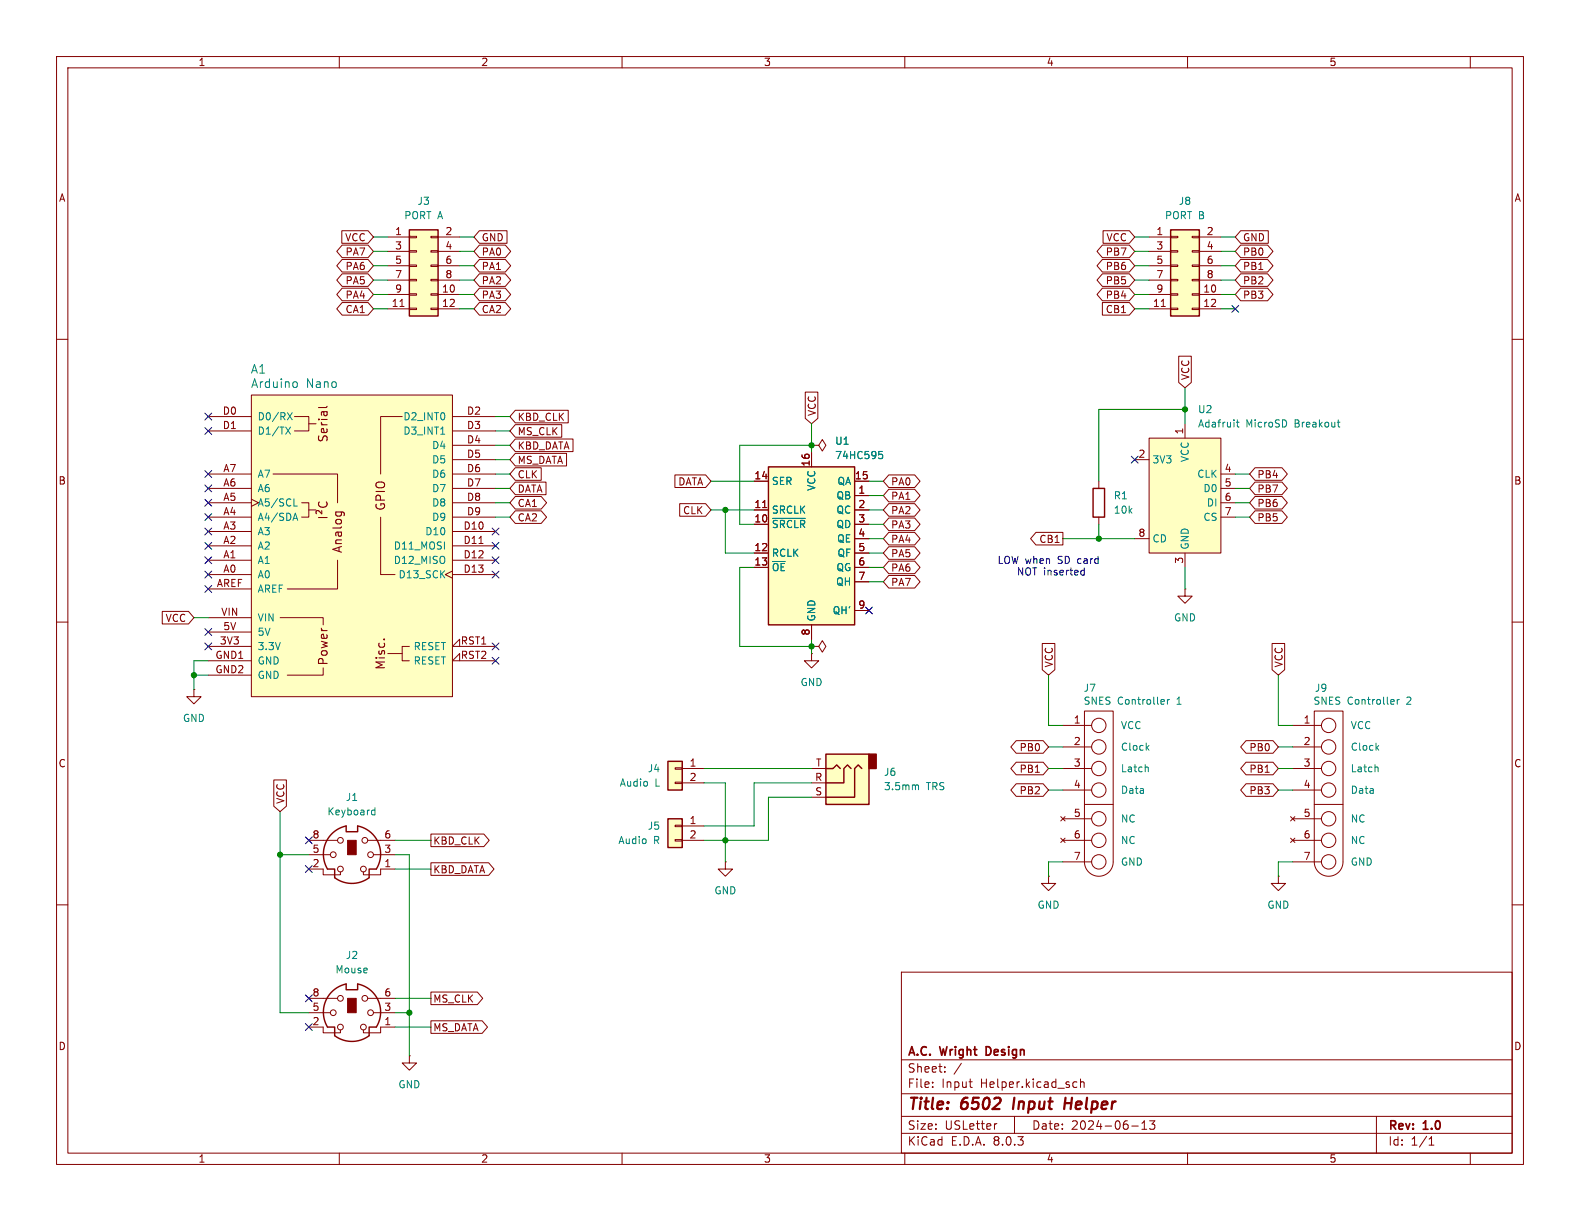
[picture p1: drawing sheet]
<svg xmlns="http://www.w3.org/2000/svg" width="279mm" height="216mm" viewBox="0 0 279 216" stroke-linecap="round" stroke-linejoin="round" font-family="sans-serif">
<g fill="none" stroke="#840000" stroke-width=".18">
<path d="M10 10h259.4v195.9h-259.4zM12 12h255.4v191.9h-255.4zM60 10v2M110 10v2M160 10v2M210 10v2M260 10v2M10 60h2M267.4 60h2M10 110h2M267.4 110h2M10 160h2"/>
<path d="M267.4 160h2M159.4 171.9h108v32h-108zM159.4 197.4h108M159.4 193.4h108M159.4 187.4h108M164.9 192.1v.2M164.9 191.4v.1M167.1 189.4v.2M167.1 188.7v.1M170 188l-1.3 1.9M171.4 191.3h.5M171.8 192.3h.1"/>
<path d="M176.3 198.7l-.3 .1M179.4 197.4v3M190 191.3l.4 .1M190.4 192.2l-.4 .1M191.1 191.4l.2-.1 .3 .1 .1 .9M191.1 190.8v1.5M200.1 199.1h1.2M201.9 199.7h.9M201.9 198.6l.5-.4v1.5M203.3 198.2h.9l-.5 .6 .4 .1v.6l-.2 .2h-.4l-.2-.2M243.4 197.4v6.5M60 203.9v2"/>
<path d="M110 203.9v2M159.4 200.4h108M160 203.9v2M210 203.9v2M252.7 202.5h.9M252.7 201.4l.4-.4v1.5M260 203.9v2"/>
</g>
<path d="M179.4 194.1l-.3 2M188.3 195.1h1.1M188.4 194.1l-.2 2" fill="none" stroke="#840000" stroke-width=".4"/>
<path d="M174.7 185.1h-.3v1.5h.3" fill="none" stroke="#840000" stroke-width=".3"/>
<path d="M146 133.4h7.7v8.8h-7.7z" fill="#ffffc2"/>
<path d="M153.7 133.4h1.2v2.5h-1.2z" fill="#840000" stroke="#840000" stroke-width=".25"/>
<path d="M146 133.4h7.7v8.8h-7.7zM146 135.9h1.3l.7-.6 .6 .6M150.5 135.9l-.6-.6-.7 .6v2.5h-3.2M152.4 135.9l-.6-.6-.7 .6v5.1h-5.1" fill="none" stroke="#840000" stroke-width=".25"/>
<path d="M143.5 138.4h2.5M143.5 135.9h2.5M128.3 152.4v1.3h1.2l-1.2 1.2-1.3-1.2h1.3M128.3 152.4h.1M143.5 141h2.5" fill="none" stroke="#840000" stroke-width=".18"/>
<path d="M162.1 138.8l.3 .2v.6" fill="none" stroke="#008484" stroke-width=".18"/>
<path d="M118.1 134.6h2.5v5.1h-2.5z" fill="#ffffc2"/>
<path d="M119.4 138.3h1.2v.3h-1.2zM119.4 135.8h1.2v.2h-1.2zM120.6 135.9h3.9M120.6 138.4h3.9" fill="none" stroke="#840000" stroke-width=".18"/>
<path d="M118.1 134.6h2.5v5.1h-2.5z" fill="none" stroke="#840000" stroke-width=".25"/>
<path d="M118.1 144.8h2.5v5.1h-2.5z" fill="#ffffc2"/>
<path d="M143.5 115.6v1.2h1.3l-1.3 1.3-1.3-1.3h1.3M143.5 115.6h.1M143.5 114.3h1.3l.6-1 .6 1-.6 1-.6-1M143.5 114.3h.1M119.4 148.5h1.2v.2h-1.2zM119.4 145.9h1.2v.3h-1.2zM120.6 146.1h3.9M120.6 148.6h3.9" fill="none" stroke="#840000" stroke-width=".18"/>
<path d="M118.1 144.8h2.5v5.1h-2.5z" fill="none" stroke="#840000" stroke-width=".25"/>
<path d="M72.4 40.6h5.1v15.3h-5.1z" fill="#ffffc2"/>
<g fill="none" stroke="#840000" stroke-width=".18">
<path d="M68.6 41.9h3.8M68.6 52.1h3.8M68.6 54.6h3.8M68.6 44.5h3.8M68.6 47h3.8M68.6 49.5h3.8M70.7 54.2h.8M72.4 54.5h1.3v.2h-1.3zM72.4 51.9h1.3v.3h-1.3zM72.4 49.4h1.3v.3h-1.3zM72.4 46.9h1.3v.2h-1.3zM72.4 44.3h1.3v.3h-1.3z"/>
<path d="M72.4 41.8h1.3v.2h-1.3zM76.2 54.5h1.3v.2h-1.3zM76.2 51.9h1.3v.3h-1.3zM76.2 49.4h1.3v.3h-1.3zM76.2 46.9h1.3v.2h-1.3zM76.2 44.3h1.3v.3h-1.3zM76.2 41.8h1.3v.2h-1.3zM77.5 41.9h3.8M77.5 52.1h3.8M77.5 54.6h3.8M77.5 44.5h3.8M77.5 47h3.8"/>
<path d="M77.5 49.5h3.8"/>
</g>
<path d="M72.4 40.6h5.1v15.3h-5.1z" fill="none" stroke="#840000" stroke-width=".25"/>
<path d="M44.4 69.9h35.6v53.3h-35.6z" fill="#ffffc2"/>
<g fill="none" stroke="#840000" stroke-width=".18">
<path d="M36.8 73.7h7.6M36.8 76.2h7.6M44.4 69.9h35.6v53.3h-35.6zM52.1 73.7h2.5v2.5h-2.5M54.6 74.9h1.3M71.1 73.7h-3.8v10.1M80 73.7h7.6M80 76.2h7.6M80 78.7h7.6M36.8 99.1h7.6M36.8 96.5h7.6M36.8 94h7.6"/>
<path d="M36.8 91.4h7.6M36.8 88.9h7.6M36.8 86.4h7.6M36.8 83.8h7.6M44.4 88.3l1.3 .6-1.3 .6M48.3 83.8h11.4v5.1M53.3 88.9h1.3v2.5h-1.3M54.6 90.2h1.3M59.7 99.1v5h-8.9M67.3 91.4v10.2h2.5M80 99.1h7.6M80 96.5h7.6"/>
<path d="M80 94h7.6M80 91.4h7.6M80 88.9h7.6M80 86.4h7.6M80 83.8h7.6M80 81.3h7.6M84.7 96.1h.7M36.8 114.3h7.6M36.8 111.8h7.6M36.8 101.6h7.6M36.8 104.1h7.6M36.8 116.8h7.6"/>
<path d="M36.8 119.4h7.6M36.8 109.2h7.6M49.5 109.2h7.6v1.3M57.1 118.1v1.3h-6.3M68.6 115.6h2.5M72.4 114.3h-1.3v2.5h1.3M80 101l-1.3 .6 1.3 .6M80 101.6h7.6M81.3 114.3v-1.3l-1.3 1.3h7.6M81.3 116.8v-1.2l-1.3 1.2h7.6"/>
</g>
<path d="M57.8 71.8l-.2 .3h-1.3M56.3 91.5h1.5M56.5 88.8a.61 .61 0 0 0 0 .7 .61 .61 0 0 0 .7 .2 .57 .57 0 0 0 .6-.3 .57 .57 0 0 0-.1-.6M56.9 90.3v.6l-.5-.5a.31 .31 0 0 0-.5 .1l.1 .4M59.4 90.5h1.2l.3 .3M59.4 90.5v.5M60.3 90.5l.1 .5M67.9 113.1h.1" fill="none" stroke="#840000" stroke-width=".19"/>
<path d="M50.5 75.5l.9 1.3M50.8 73l.9 1.2M51.4 75.5l-.9 1.3M51.7 73l-.9 1.2M52.1 67.5l.3 .1 .2 .2-.1 .6-.4 .1M77.9 76.8h.8M51.9 91.7h.6M52 89.5h.6M52.2 90.7l.4 1.3" fill="none" stroke="#008484" stroke-width=".18"/>
<path d="M135.9 82.6h15.2v27.9h-15.2z" fill="#ffffc2"/>
<path d="M135.9 82.6h15.2v27.9h-15.2zM193.3 86.4h2v5h-2z" fill="none" stroke="#840000" stroke-width=".25"/>
<g fill="none" stroke="#840000" stroke-width=".18">
<path d="M143.5 78.7h1.3l.6-1 .6 1-.6 1.1-.6-1.1M143.5 78.7h.1M133.3 92.7h2.6M133.3 90.2h2.6M133.3 97.8h2.6M133.3 85.1h2.6M134.9 89.8h.7M143.5 80v2.6M151.1 87.6h2.6M151.1 92.7h2.6M151.1 90.2h2.6M151.1 97.8h2.6"/>
<path d="M151.1 85.1h2.6M151.1 95.3h2.6M194.3 85.1v1.3M194.3 91.4v1.3M133.3 100.3h2.6M143.5 110.5v2.5M151.1 100.3h2.6M151.1 102.9h2.6M151.1 108h2.6M209.5 104.1v1.3h1.3l-1.3 1.3-1.2-1.3h1.2M209.5 104.1h.1"/>
</g>
<path d="M155.4 79.8h.6M136.6 91.7h5.8M155.5 80.3h.3l.3 .3-.1 .4-.5 .1" fill="none" stroke="#008484" stroke-width=".18"/>
<path d="M203.2 77.5h12.7v20.3h-12.7z" fill="#ffffc2"/>
<path d="M203.2 77.5h12.7v20.3h-12.7zM209.5 74.9v2.6M200.7 81.3h2.5M200.7 95.3h2.5M209.5 97.8v2.5M215.9 83.8h2.5M215.9 86.4h2.5M215.9 88.9h2.5M215.9 91.4h2.5" fill="none" stroke="#840000" stroke-width=".18"/>
<path d="M218.6 74.7h.5M218.8 74.2v1.1l.3 .2M236.5 74.7h.5M236.7 75.3l.3 .2" fill="none" stroke="#008484" stroke-width=".18"/>
<path d="M207 40.6h5.1v15.3h-5.1z" fill="#ffffc2"/>
<g fill="none" stroke="#840000" stroke-width=".18">
<path d="M60.4 40.8h4.7l.9 1.1-.9 1.1h-4.7zM60.5 48.4h4.6l.9 1.1-.9 1.1h-4.6l-.9-1.1zM60.5 45.9h4.6l.9 1.1-.9 1.1h-4.6l-.9-1.1zM60.5 43.3h4.6l.9 1.2-.9 1.1h-4.6l-.9-1.1zM60.5 51h4.6l.9 1.1-.9 1.1h-4.6l-.9-1.1zM60.5 53.5h4.6l.9 1.1-.9 1.1h-4.6l-.9-1.1zM84.8 40.8h4.9v2.2h-4.9l-1-1.1zM84.8 48.4h4.6l.9 1.1-.9 1.1h-4.6l-1-1.1zM84.8 51h4.6l.9 1.1-.9 1.1h-4.6l-1-1.1zM84.8 53.5h4.6l.9 1.1-.9 1.1h-4.6l-1-1.1zM84.8 43.3h4.6l.9 1.2-.9 1.1h-4.6l-1-1.1zM84.8 45.9h4.6l.9 1.1-.9 1.1h-4.6l-1-1.1z"/>
<path d="M194.9 51h4.8l1 1.1-1 1.1h-4.8l-.9-1.1zM194.9 53.5h4.8l1 1.1-1 1.1h-4.8zM194.9 48.4h4.8l1 1.1-1 1.1h-4.8l-.9-1.1zM194.9 45.9h4.8l1 1.1-1 1.1h-4.8l-.9-1.1zM194.9 43.3h4.8l1 1.2-1 1.1h-4.8l-.9-1.1zM195.1 40.8h4.6l1 1.1-1 1.1h-4.6zM203.2 41.9h3.8M203.2 52.1h3.8M203.2 54.6h3.8M203.2 44.5h3.8M203.2 47h3.8M203.2 49.5h3.8"/>
<path d="M205.3 54.2h.8M207 54.5h1.3v.2h-1.3zM207 51.9h1.3v.3h-1.3zM207 49.4h1.3v.3h-1.3zM207 46.9h1.3v.2h-1.3zM207 44.3h1.3v.3h-1.3zM207 41.8h1.3v.2h-1.3zM210.8 54.5h1.3v.2h-1.3zM210.8 51.9h1.3v.3h-1.3zM210.8 49.4h1.3v.3h-1.3zM210.8 46.9h1.3v.2h-1.3zM210.8 44.3h1.3v.3h-1.3z"/>
<path d="M210.8 41.8h1.3v.2h-1.3zM212.1 41.9h3.8M212.1 52.1h3.8M212.1 54.6h3.8M212.1 44.5h3.8M212.1 47h3.8M212.1 49.5h3.8M219.4 48.4h4.8l.9 1.1-.9 1.1h-4.8l-1-1.1zM219.4 51h4.8l.9 1.1-.9 1.1h-4.8l-1-1.1zM219.4 43.3h4.8l.9 1.2-.9 1.1h-4.8l-1-1.1zM219.4 40.8h4.9v2.2h-4.9l-1-1.1zM219.4 45.9h4.8l.9 1.1-.9 1.1h-4.8l-1-1.1z"/>
<path d="M91.1 77.6h10.2v2.3h-10.2l-.9-1.2zM91.1 72.5h9.4v2.3h-9.4l-.9-1.1zM91.1 75.1h8.2v2.2h-8.2l-.9-1.1zM142.4 69.3h2.2v4.7l-1.1 .9-1.1-.9zM143.5 78.7h.1M208.4 63h2.3v4.6l-1.2 1-1.1-1zM91.1 80.2h9.1v2.2h-9.1l-.9-1.1zM91.1 90.3h4.6l1 1.1-1 1.2h-4.6l-.9-1.2zM91.1 82.7h4.6v2.2h-4.6l-.9-1.1zM91.1 85.2h5.5v2.3h-5.5l-.9-1.1zM91.1 87.8h4.6l1 1.1-1 1.1h-4.6l-.9-1.1zM119.3 84h5.5l.9 1.1-.9 1.1h-5.5z"/>
<path d="M120.2 89.1h4.6l.9 1.1-.9 1.1h-4.6zM133.3 92.7h2.6M133.3 90.2h2.6M133.3 97.8h2.6M133.3 85.1h2.6M134.9 89.8h.7M143.5 80v2.6M151.1 87.6h2.6M151.1 92.7h2.6M151.1 90.2h2.6M151.1 97.8h2.6M151.1 85.1h2.6"/>
<path d="M151.1 95.3h2.6M157.2 94.1h4.5l1 1.2-1 1.1h-4.5l-1-1.1zM157.2 91.6h4.5l1 1.1-1 1.1h-4.5l-1-1.1zM157.2 89.1h4.5l1 1.1-1 1.1h-4.5l-1-1.1zM157.2 86.5h4.5l1 1.1-1 1.1h-4.5l-1-1.1zM157.2 84h4.5l1 1.1-1 1.1h-4.5l-1-1.1zM157.2 99.2h4.5l1 1.1-1 1.1h-4.5l-1-1.1zM157.2 96.7h4.5l1 1.1-1 1.1h-4.5l-1-1.1zM183.2 94.1h4.8v2.3h-4.8l-1-1.1zM221.9 90.3h4.8l1 1.1-1 1.2h-4.8l-.9-1.2zM221.9 82.7h4.8l1 1.1-1 1.1h-4.8l-.9-1.1zM221.9 85.2h4.8l1 1.2-1 1.1h-4.8l-.9-1.1z"/>
<path d="M221.9 87.8h4.8l1 1.1-1 1.1h-4.8l-.9-1.1zM28.7 108.1h4.6l1 1.1-1 1.1h-4.6zM133.3 100.3h2.6M143.5 110.5v2.5M151.1 100.3h2.6M151.1 102.9h2.6M151.1 108h2.6M157.2 101.8h4.5l1 1.1-1 1.1h-4.5l-1-1.1zM184.3 113.8h2.2v4.6l-1.1 1-1.1-1zM224.9 113.8h2.3v4.6l-1.1 1-1.2-1zM34.3 121.9v1.3h1.3l-1.3 1.3-1.3-1.3h1.3M34.3 121.9h.1"/>
<path d="M48.4 137.9h2.2v4.7l-1.1 .9-1.1-.9zM179.7 134.8h4.8l.9 1.1-.9 1.1h-4.8l-1-1.1zM179.7 131h4.8l.9 1.1-.9 1.1h-4.8l-1-1.1zM179.7 138.6h4.8l.9 1.1-.9 1.1h-4.8l-1-1.1zM188 128.3h5M188 132.1h5M188 135.9h5M188 139.7h5M220.3 134.8h4.8l1 1.1-1 1.1h-4.8l-.9-1.1zM220.3 131h4.8l1 1.1-1 1.1h-4.8l-.9-1.1zM220.3 138.6h4.8l1 1.1-1 1.1h-4.8l-.9-1.1zM228.6 128.3h5.1"/>
<path d="M228.6 132.1h5.1M228.6 135.9h5.1M228.6 139.7h5.1M54.6 153.7h2.5v1h3.1v-.5M54.6 151.1h3.8M54.6 148.6h5.1M65 148.6h4.8M66 151.1h3.8M69.8 153.7h-2.5v1h-3v-.5M76.2 152.6h10.2l1 1.1-1 1.1h-10.2zM76.2 147.5h9.4l.9 1.1-.9 1.1h-9.4zM185.4 154.9v1.3h1.3l-1.3 1.3-1.3-1.3h1.3"/>
<path d="M185.4 154.9h.1M187.6 144.4l.7 .8M187.6 148.2l.7 .8M188 148.6h5M188 144.8h5M188 152.4h5M188.3 144.4l-.7 .8M188.3 148.2l-.7 .8M191.8 152.4a2.54 2.54 0 0 0 2.5 2.5 2.54 2.54 0 0 0 2.5-2.5M191.8 152.4v-26.7h5v26.7M191.8 142.2h5M226.1 154.9v1.3h1.2l-1.2 1.3-1.3-1.3h1.3"/>
<path d="M226.1 154.9h.1M228.2 144.4l.8 .8M228.2 148.2l.8 .8M228.6 148.6h5.1M228.6 144.8h5.1M228.6 152.4h5.1M229 144.4l-.8 .8M229 148.2l-.8 .8M232.4 152.4a2.54 2.54 0 0 0 2.5 2.5 2.54 2.54 0 0 0 2.6-2.5M232.4 152.4v-26.7h5.1v26.7M232.4 142.2h5.1M54.6 179.1h3.8"/>
<path d="M54.6 176.5h5.1M65 176.5h4.8M66 179.1h3.8M76.2 175.4h8.2l1 1.1-1 1.1h-8.2zM54.6 181.6h2.5v1h3.1v-.5M69.8 181.6h-2.5v1h-3v-.5M72.4 186.7v1.3h1.3l-1.3 1.2-1.3-1.2h1.3M72.4 186.7h.1M76.2 180.5h9.1l.9 1.1-.9 1.1h-9.1z"/>
<circle cx="194.3" cy="128.3" r="1.27"/>
<circle cx="194.3" cy="132.1" r="1.27"/>
<circle cx="194.3" cy="139.7" r="1.27"/>
<circle cx="194.3" cy="135.9" r="1.27"/>
<circle cx="234.9" cy="128.3" r="1.27"/>
<circle cx="234.9" cy="132.1" r="1.27"/>
<circle cx="234.9" cy="135.9" r="1.27"/>
<circle cx="234.9" cy="139.7" r="1.27"/>
<circle cx="58.9" cy="151.1" r=".51"/>
<circle cx="60.2" cy="153.7" r=".51"/>
<circle cx="60.2" cy="148.6" r=".51"/>
<circle cx="64.3" cy="153.7" r=".51"/>
<circle cx="64.5" cy="148.6" r=".51"/>
<circle cx="65.5" cy="151.1" r=".51"/>
<circle cx="194.3" cy="152.4" r="1.27"/>
<circle cx="194.3" cy="144.8" r="1.27"/>
<circle cx="194.3" cy="148.6" r="1.27"/>
<circle cx="234.9" cy="152.4" r="1.27"/>
<circle cx="234.9" cy="148.6" r="1.27"/>
<circle cx="234.9" cy="144.8" r="1.27"/>
<circle cx="58.9" cy="179.1" r=".51"/>
<circle cx="60.2" cy="176.5" r=".51"/>
<circle cx="64.5" cy="176.5" r=".51"/>
<circle cx="65.5" cy="179.1" r=".51"/>
<circle cx="60.2" cy="181.6" r=".51"/>
<circle cx="64.3" cy="181.6" r=".51"/>
</g>
<path d="M207 40.6h5.1v15.3h-5.1zM58.5 147.6l1.1-.9 1.6-.6v1h2v-1a5 5 0 0 1 3.3 7.6h-1.2v1.5a5.1 5.1 0 0 1-6.1 0v-1.5h-1.3a5.1 5.1 0 0 1 .6-6.1zM58.5 175.5l1.1-.8 1.6-.7v1h2v-1a5 5 0 0 1 3.3 7.6h-1.2v1.5a5.1 5.1 0 0 1-6.1 0v-1.5h-1.3a5.1 5.1 0 0 1 .6-6.1z" fill="none" stroke="#840000" stroke-width=".25"/>
<g fill="#840000" stroke="#840000" stroke-width=".18">
<path d="M61.5 148.6h1.5v2.5h-1.5z"/>
<path d="M61.5 176.5h1.5v2.6h-1.5z"/>
</g>
<g fill="none" stroke="#008484" stroke-width=".18">
<path d="M155.4 79.8h.6M136.6 91.7h5.8M155.5 80.3h.3l.3 .3-.1 .4-.5 .1M202.8 132.2l.4 .5M202.9 135.6l.2 .2v.7M203.2 131.8l-.5 .5M205.8 123.7l.1 .3-.6 .1M206.4 123.7v.8M206.8 123.7l-.4 .2M243.5 132.2l.3 .5M243.5 135.6l.2 .2v.7M243.8 131.8l-.5 .5"/>
<path d="M246.5 123.7v.3l-.6 .1M247.1 123.7v.8M247.4 123.7l-.3 .2M65.8 144h.5M65.8 143.3h.5M66.3 142.8v1.3"/>
</g>
<path d="M191.2 101.6h.5M191.2 100.9h.5M191.7 100.4v1.3" fill="none" stroke="#0000c2" stroke-width=".18"/>
<g fill="none" stroke="#008400" stroke-width=".18">
<path d="M66 41.9h2.6M66 52.1h2.6M66 54.6h2.6M66 49.5h2.6M66 47h2.6M66 44.5h2.6M81.3 41.9h2.5M81.3 52.1h2.5M81.3 54.6h2.5M81.3 49.5h2.5M81.3 47h2.5M81.3 44.5h2.5"/>
<path d="M200.7 41.9h2.5M200.7 52.1h2.5M200.7 54.6h2.5M200.7 49.5h2.5M200.7 47h2.5M200.7 44.5h2.5M215.9 41.9h2.5M215.9 52.1h2.5M215.9 54.6h2.5M215.9 49.5h2.5M215.9 47h2.5M215.9 44.5h2.5"/>
<path d="M87.6 78.7h2.6M87.6 73.7h2.6M87.6 76.2h2.6M143.5 74.9v5.1M143.5 78.7h-12.7v14h2.5M209.5 68.6v6.3M209.5 72.4h-15.2v12.7M87.6 83.8h2.6M87.6 91.4h2.6M87.6 86.4h2.6M87.6 88.9h2.6M87.6 81.3h2.6"/>
<path d="M125.7 85.1h7.6M125.7 90.2h7.6M128.3 90.2v7.6h5M153.7 95.3h2.5M153.7 97.8h2.5M153.7 92.7h2.5M153.7 87.6h2.5M153.7 85.1h2.5M153.7 90.2h2.5M188 95.3h12.7M194.3 92.7v2.6M218.4 83.8h2.6"/>
<path d="M218.4 91.4h2.6M218.4 86.4h2.6M218.4 88.9h2.6M34.3 119.4h2.5M34.3 109.2h2.5M36.8 116.8h-2.5v5.1M133.3 100.3h-2.5v14h12.7M143.5 113v2.6M153.7 100.3h2.5M153.7 102.9h2.5M185.4 119.4v8.9h2.6M209.5 100.3v3.8"/>
<path d="M226.1 119.4v8.9h2.5M124.5 138.4h3.8v14M124.5 135.9h19M143.5 138.4h-10.2v7.7h-8.8M185.4 135.9h2.6M185.4 132.1h2.6M185.4 139.7h2.6M226.1 135.9h2.5M226.1 132.1h2.5M226.1 139.7h2.5M49.5 151.1h5.1M49.5 143.5v35.6h5.1"/>
<path d="M69.8 151.1h2.6v35.6M69.8 148.6h6.4M69.8 153.7h6.4M143.5 141h-7.6v7.6h-11.4M188 152.4h-2.6v2.5M228.6 152.4h-2.5v2.5M69.8 179.1h2.6M69.8 176.5h6.4M69.8 181.6h6.4"/>
</g>
<g fill="none" stroke="#000084" stroke-width=".18">
<path d="M217.8 54l1.2 1.2M219 54l-1.2 1.2M36.2 73.1l1.2 1.2M36.2 75.6l1.2 1.2M37.4 73.1l-1.2 1.2M37.4 75.6l-1.2 1.2M36.2 85.8l1.2 1.2M36.2 98.5l1.2 1.2M36.2 90.8l1.2 1.2M36.2 88.3l1.2 1.2M36.2 93.4l1.2 1.2M36.2 95.9l1.2 1.2"/>
<path d="M36.2 83.2l1.2 1.2M37.4 85.8l-1.2 1.2M37.4 98.5l-1.2 1.2M37.4 90.8l-1.2 1.2M37.4 88.3l-1.2 1.2M37.4 93.4l-1.2 1.2M37.4 95.9l-1.2 1.2M37.4 83.2l-1.2 1.2M87 93.4l1.2 1.2M87 95.9l1.2 1.2M87 98.5l1.2 1.2M88.2 93.4l-1.2 1.2"/>
<path d="M88.2 95.9l-1.2 1.2M88.2 98.5l-1.2 1.2M200.1 80.7l1.2 1.2M201.3 80.7l-1.2 1.2M36.2 111.2l1.2 1.2M36.2 113.7l1.2 1.2M36.2 101l1.2 1.2M36.2 103.5l1.2 1.2M37.4 111.2l-1.2 1.2M37.4 113.7l-1.2 1.2M37.4 101l-1.2 1.2M37.4 103.5l-1.2 1.2"/>
<path d="M87 101l1.2 1.2M87 116.2l1.2 1.2M87 113.7l1.2 1.2M88.2 101l-1.2 1.2M88.2 116.2l-1.2 1.2M88.2 113.7l-1.2 1.2M153.1 107.3l1.2 1.3M154.3 107.3l-1.2 1.3M54 153.1l1.2 1.2M54 148l1.2 1.2M55.2 153.1l-1.2 1.2M55.2 148l-1.2 1.2"/>
<path d="M54 175.9l1.2 1.2M55.2 175.9l-1.2 1.2M54 181l1.2 1.2M55.2 181l-1.2 1.2"/>
</g>
<g fill="#008400" stroke="#008400" stroke-width=".18">
<circle cx="72.4" cy="179.1" r=".46"/>
<circle cx="34.3" cy="119.4" r=".46"/>
<circle cx="49.5" cy="151.1" r=".46"/>
<circle cx="209.5" cy="72.4" r=".46"/>
<circle cx="194.3" cy="95.3" r=".46"/>
<circle cx="143.5" cy="114.3" r=".46"/>
<circle cx="143.5" cy="78.7" r=".46"/>
<circle cx="128.3" cy="90.2" r=".46"/>
<circle cx="128.3" cy="148.6" r=".46"/>
</g>
<g font-size="2.8" fill="#840000">
<text x="160.4" y="196.8">Title:</text>
<text x="170.1" y="196.8">6502</text>
<text x="180" y="196.8">Input</text>
<text x="189.8" y="196.8">Helper</text>
</g>
<g font-size="2.1" fill="#008484">
<text x="44.3" y="66.3">A1</text>
<text x="44.3" y="68.8">Arduino</text>
<text x="54.1" y="68.8">Nano</text>
</g>
<g font-size="2.1" fill="#840000">
<text x="58.2" y="78.4" transform="rotate(-90 58.2 78.4)">Serial</text>
<text x="68.4" y="90.4" transform="rotate(-90 68.4 90.4)">GPIO</text>
<text x="60.7" y="97.9" transform="rotate(-90 60.7 97.9)">Analog</text>
<text x="58.2" y="117.8" transform="rotate(-90 58.2 117.8)">Power</text>
<text x="68.4" y="118.6" transform="rotate(-90 68.4 118.6)">Misc.</text>
<text x="160.4" y="189.9">Sheet:</text>
<text x="160.4" y="187.1">A.C.</text>
<text x="166.4" y="187.1">Wright</text>
<text x="175" y="187.1">Design</text>
<text x="160.4" y="192.6">File:</text>
<text x="166.5" y="192.6">Input</text>
<text x="173.4" y="192.6">Helper.kicad_sch</text>
<text x="160.4" y="202.8">KiCad</text>
<text x="160.4" y="200">Size:</text>
<text x="167.1" y="200">USLetter</text>
<text x="168.1" y="202.8">E.D.A.</text>
<text x="175.7" y="202.8">8.0.3</text>
<text x="182.4" y="200">Date:</text>
<text x="189.4" y="200">2024-06-13</text>
<text x="245.4" y="200.2">Rev:</text>
<text x="245.4" y="202.8">Id:</text>
<text x="249.5" y="202.8">1/1</text>
<text x="251.8" y="200.2">1.0</text>
</g>
<g font-size="1.8" fill="#840000">
<text x="35" y="11.9">1</text>
<text x="85" y="11.9">2</text>
<text x="135" y="11.9">3</text>
<text x="185" y="11.9">4</text>
<text x="235" y="11.9">5</text>
<text x="10.3" y="35.9">A</text>
<text x="267.7" y="35.9">A</text>
<text x="69.8" y="41.7">1</text>
<text x="78.7" y="41.7">2</text>
<text x="204.4" y="41.7">1</text>
<text x="213.3" y="41.7">2</text>
<text x="60.9" y="42.9">VCC</text>
<text x="61" y="47.9">PA6</text>
<text x="61" y="45.4">PA7</text>
<text x="69.8" y="44.2">3</text>
<text x="69.8" y="46.7">5</text>
<text x="78.7" y="44.2">4</text>
<text x="78.7" y="46.7">6</text>
<text x="85.1" y="42.9">GND</text>
<text x="85.1" y="45.4">PA0</text>
<text x="85.1" y="47.9">PA1</text>
<text x="195.4" y="47.9">PB6</text>
<text x="195.4" y="45.4">PB7</text>
<text x="195.6" y="42.9">VCC</text>
<text x="204.4" y="44.2">3</text>
<text x="204.4" y="46.7">5</text>
<text x="213.3" y="44.2">4</text>
<text x="213.3" y="46.7">6</text>
<text x="219.7" y="45.4">PB0</text>
<text x="219.7" y="42.9">GND</text>
<text x="219.7" y="47.9">PB1</text>
<text x="61" y="50.5">PA5</text>
<text x="61" y="53">PA4</text>
<text x="69.8" y="49.3">7</text>
<text x="69.8" y="51.8">9</text>
<text x="78.1" y="51.8">10</text>
<text x="78.7" y="49.3">8</text>
<text x="85.1" y="50.5">PA2</text>
<text x="85.1" y="53">PA3</text>
<text x="195.4" y="53">PB4</text>
<text x="195.4" y="50.5">PB5</text>
<text x="204.4" y="49.3">7</text>
<text x="204.4" y="51.8">9</text>
<text x="212.7" y="51.8">10</text>
<text x="213.3" y="49.3">8</text>
<text x="219.7" y="50.5">PB2</text>
<text x="219.7" y="53">PB3</text>
<text x="61" y="55.6">CA1</text>
<text x="69.2" y="54.4">11</text>
<text x="78.1" y="54.4">12</text>
<text x="85.1" y="55.6">CA2</text>
<text x="195.4" y="55.6">CB1</text>
<text x="203.8" y="54.4">11</text>
<text x="212.7" y="54.4">12</text>
<text x="210.5" y="67.3" transform="rotate(-90 210.5 67.3)">VCC</text>
<text x="39.3" y="73.4">D0</text>
<text x="39.3" y="75.9">D1</text>
<text x="82.5" y="73.4">D2</text>
<text x="82.5" y="75.9">D3</text>
<text x="91.4" y="74.6">KBD_CLK</text>
<text x="91.4" y="77.2">MS_CLK</text>
<text x="144.5" y="73.7" transform="rotate(-90 144.5 73.7)">VCC</text>
<text x="209.3" y="76.9" transform="rotate(-90 209.3 76.9)">1</text>
<text x="39.4" y="83.6">A7</text>
<text x="82.5" y="78.5">D4</text>
<text x="82.5" y="81">D5</text>
<text x="82.5" y="83.6">D6</text>
<text x="91.4" y="82.2">MS_DATA</text>
<text x="91.4" y="79.7">KBD_DATA</text>
<text x="143.3" y="82.6" transform="rotate(-90 143.3 82.6)">16</text>
<text x="201.2" y="81">2</text>
<text x="216.5" y="83.6">4</text>
<text x="10.3" y="85.9">B</text>
<text x="39.4" y="88.6">A5</text>
<text x="39.4" y="86.1">A6</text>
<text x="82.5" y="86.1">D7</text>
<text x="82.5" y="88.6">D8</text>
<text x="91.4" y="84.8">CLK</text>
<text x="91.4" y="87.3">DATA</text>
<text x="91.4" y="89.9">CA1</text>
<text x="119.8" y="86">DATA</text>
<text x="133.3" y="89.9">11</text>
<text x="133.3" y="84.8">14</text>
<text x="151.1" y="84.8">15</text>
<text x="151.7" y="87.4">1</text>
<text x="151.7" y="89.9">2</text>
<text x="157.5" y="88.6">PA1</text>
<text x="157.5" y="86">PA0</text>
<text x="216.5" y="86.1">5</text>
<text x="216.5" y="88.6">6</text>
<text x="222.2" y="84.8">PB4</text>
<text x="222.2" y="87.3">PB7</text>
<text x="222.2" y="89.9">PB6</text>
<text x="267.7" y="85.9">B</text>
<text x="39.4" y="93.7">A3</text>
<text x="39.4" y="91.2">A4</text>
<text x="81.9" y="93.7">D10</text>
<text x="82.5" y="91.2">D9</text>
<text x="91.4" y="92.4">CA2</text>
<text x="120.7" y="91.1">CLK</text>
<text x="133.3" y="92.5">10</text>
<text x="151.7" y="92.5">3</text>
<text x="151.7" y="95">4</text>
<text x="157.5" y="93.7">PA3</text>
<text x="157.5" y="91.1">PA2</text>
<text x="201.2" y="95">8</text>
<text x="216.5" y="91.2">7</text>
<text x="222.2" y="92.4">PB5</text>
<text x="39.4" y="101.3">A0</text>
<text x="39.4" y="98.8">A1</text>
<text x="39.4" y="96.3">A2</text>
<text x="81.9" y="96.3">D11</text>
<text x="81.9" y="98.8">D12</text>
<text x="81.9" y="101.3">D13</text>
<text x="133.3" y="97.5">12</text>
<text x="133.3" y="100.1">13</text>
<text x="151.7" y="97.5">5</text>
<text x="151.7" y="100.1">6</text>
<text x="157.5" y="96.2">PA4</text>
<text x="157.5" y="101.3">PA6</text>
<text x="157.5" y="98.7">PA5</text>
<text x="183.7" y="96.2">CB1</text>
<text x="209.3" y="99.8" transform="rotate(-90 209.3 99.8)">3</text>
<text x="38.2" y="103.9">AREF</text>
<text x="151.7" y="102.6">7</text>
<text x="151.7" y="107.7">9</text>
<text x="157.5" y="103.8">PA7</text>
<text x="29.2" y="110.2">VCC</text>
<text x="39" y="109">VIN</text>
<text x="39.4" y="111.5">5V</text>
<text x="143.3" y="112.5" transform="rotate(-90 143.3 112.5)">8</text>
<text x="38" y="116.6">GND1</text>
<text x="38" y="119.1">GND2</text>
<text x="38.8" y="114">3V3</text>
<text x="81.4" y="114">RST1</text>
<text x="81.4" y="116.6">RST2</text>
<text x="186.4" y="118.1" transform="rotate(-90 186.4 118.1)">VCC</text>
<text x="227" y="118.1" transform="rotate(-90 227 118.1)">VCC</text>
<text x="189.8" y="128">1</text>
<text x="189.8" y="131.8">2</text>
<text x="230.4" y="128">1</text>
<text x="230.4" y="131.8">2</text>
<text x="10.3" y="135.9">C</text>
<text x="121.8" y="135.6">1</text>
<text x="144.2" y="135.6">T</text>
<text x="180.2" y="136.8">PB1</text>
<text x="180.2" y="133">PB0</text>
<text x="189.8" y="135.6">3</text>
<text x="220.8" y="136.8">PB1</text>
<text x="220.8" y="133">PB0</text>
<text x="230.4" y="135.6">3</text>
<text x="267.7" y="135.9">C</text>
<text x="50.5" y="142.2" transform="rotate(-90 50.5 142.2)">VCC</text>
<text x="121.8" y="138.2">2</text>
<text x="144" y="138.2">R</text>
<text x="144.1" y="140.7">S</text>
<text x="180.2" y="140.7">PB2</text>
<text x="189.8" y="139.4">4</text>
<text x="220.8" y="140.7">PB3</text>
<text x="230.4" y="139.4">4</text>
<text x="55.2" y="148.3">8</text>
<text x="67.9" y="148.3">6</text>
<text x="76.5" y="149.5">KBD_CLK</text>
<text x="121.8" y="145.8">1</text>
<text x="121.8" y="148.3">2</text>
<text x="189.8" y="144.5">5</text>
<text x="189.8" y="148.3">6</text>
<text x="230.4" y="144.5">5</text>
<text x="230.4" y="148.3">6</text>
<text x="55.2" y="153.4">2</text>
<text x="55.2" y="150.9">5</text>
<text x="67.9" y="153.4">1</text>
<text x="67.9" y="150.9">3</text>
<text x="76.5" y="154.6">KBD_DATA</text>
<text x="189.8" y="152.1">7</text>
<text x="230.4" y="152.1">7</text>
<text x="55.2" y="178.8">5</text>
<text x="55.2" y="176.3">8</text>
<text x="67.9" y="178.8">3</text>
<text x="67.9" y="176.3">6</text>
<text x="76.5" y="177.5">MS_CLK</text>
<text x="10.3" y="185.9">D</text>
<text x="55.2" y="181.4">2</text>
<text x="67.9" y="181.4">1</text>
<text x="76.5" y="182.6">MS_DATA</text>
<text x="267.7" y="185.9">D</text>
<text x="35" y="205.8">1</text>
<text x="85" y="205.8">2</text>
<text x="135" y="205.8">3</text>
<text x="185" y="205.8">4</text>
<text x="235" y="205.8">5</text>
</g>
<g font-size="1.8" fill="#008484">
<text x="71.4" y="39">PORT A</text>
<text x="73.7" y="36.4">J3</text>
<text x="205.9" y="39">PORT B</text>
<text x="208.4" y="36.4">J8</text>
<text x="45.5" y="74.5">D0/RX</text>
<text x="45.5" y="77.1">D1/TX</text>
<text x="71.2" y="74.5">D2_INT0</text>
<text x="71.2" y="77.1">D3_INT1</text>
<text x="211.8" y="73.3">U2</text>
<text x="211.8" y="75.8">Adafruit</text>
<text x="220.3" y="75.8">MicroSD</text>
<text x="229" y="75.8">Breakout</text>
<text x="76.3" y="79.6">D4</text>
<text x="76.3" y="82.1">D5</text>
<text x="147.6" y="78.8">U1</text>
<text x="147.6" y="81.4">74HC595</text>
<text x="203.7" y="82.1">3V3</text>
<text x="210.4" y="81.8" transform="rotate(-90 210.4 81.8)">VCC</text>
<text x="45.5" y="89.8">A5/SCL</text>
<text x="45.5" y="87.2">A6</text>
<text x="45.5" y="84.7">A7</text>
<text x="76.3" y="84.7">D6</text>
<text x="76.3" y="87.2">D7</text>
<text x="76.3" y="89.8">D8</text>
<text x="136.4" y="86">SER</text>
<text x="144.4" y="86.9" transform="rotate(-90 144.4 86.9)">VCC</text>
<text x="147.8" y="88.5">QB</text>
<text x="148" y="86">QA</text>
<text x="196.9" y="88.5">R1</text>
<text x="211.6" y="84.7">CLK</text>
<text x="212.7" y="87.2">D0</text>
<text x="213.3" y="89.8">DI</text>
<text x="45.5" y="94.8">A3</text>
<text x="45.5" y="92.3">A4/SDA</text>
<text x="75.1" y="94.8">D10</text>
<text x="76.3" y="92.3">D9</text>
<text x="136.4" y="93.6">~{SRCLR}</text>
<text x="136.4" y="91">SRCLK</text>
<text x="147.8" y="91">QC</text>
<text x="147.8" y="93.6">QD</text>
<text x="196.9" y="91">10k</text>
<text x="212.7" y="92.3">CS</text>
<text x="45.5" y="99.9">A1</text>
<text x="45.5" y="97.4">A2</text>
<text x="69.5" y="97.4">D11_MOSI</text>
<text x="69.5" y="99.9">D12_MISO</text>
<text x="136.4" y="98.7">RCLK</text>
<text x="136.4" y="101.2">~{OE}</text>
<text x="147.8" y="101.2">QG</text>
<text x="147.9" y="96.1">QE</text>
<text x="148" y="98.7">QF</text>
<text x="203.7" y="96.1">CD</text>
<text x="210.4" y="97.3" transform="rotate(-90 210.4 97.3)">GND</text>
<text x="45.5" y="102.5">A0</text>
<text x="45.5" y="105">AREF</text>
<text x="70.4" y="102.5">D13_SCK</text>
<text x="147.8" y="103.7">QH</text>
<text x="45.5" y="112.6">5V</text>
<text x="45.5" y="110.1">VIN</text>
<text x="144.4" y="110" transform="rotate(-90 144.4 110)">GND</text>
<text x="147.2" y="108.8">QH'</text>
<text x="207.5" y="110.1">GND</text>
<text x="45.5" y="115.2">3.3V</text>
<text x="45.5" y="117.7">GND</text>
<text x="73" y="115.2">RESET</text>
<text x="73" y="117.7">RESET</text>
<text x="45.5" y="120.2">GND</text>
<text x="141.5" y="121.5">GND</text>
<text x="191.5" y="122.5">J7</text>
<text x="191.5" y="124.8">SNES</text>
<text x="197.6" y="124.8">Controller</text>
<text x="208.2" y="124.8">1</text>
<text x="232.2" y="124.8">SNES</text>
<text x="232.4" y="122.5">J9</text>
<text x="238.2" y="124.8">Controller</text>
<text x="248.8" y="124.8">2</text>
<text x="32.3" y="127.9">GND</text>
<text x="198.1" y="129.1">VCC</text>
<text x="238.8" y="129.1">VCC</text>
<text x="114.5" y="136.8">J4</text>
<text x="156.2" y="137.4">J6</text>
<text x="198.1" y="132.9">Clock</text>
<text x="198.1" y="136.8">Latch</text>
<text x="238.8" y="132.9">Clock</text>
<text x="238.8" y="136.8">Latch</text>
<text x="61.1" y="141.8">J1</text>
<text x="109.5" y="139.3">Audio</text>
<text x="115.8" y="139.3">L</text>
<text x="156.2" y="139.9">3.5mm</text>
<text x="163.8" y="139.9">TRS</text>
<text x="198.1" y="140.6">Data</text>
<text x="238.8" y="140.6">Data</text>
<text x="57.8" y="144.4">Keyboard</text>
<text x="109.2" y="149.5">Audio</text>
<text x="114.5" y="146.9">J5</text>
<text x="115.6" y="149.5">R</text>
<text x="198.1" y="145.6">NC</text>
<text x="198.1" y="149.5">NC</text>
<text x="238.8" y="145.6">NC</text>
<text x="238.8" y="149.5">NC</text>
<text x="198.1" y="153.3">GND</text>
<text x="238.8" y="153.3">GND</text>
<text x="126.2" y="158.3">GND</text>
<text x="183.4" y="160.9">GND</text>
<text x="224" y="160.9">GND</text>
<text x="59.2" y="172.3">Mouse</text>
<text x="61.1" y="169.8">J2</text>
<text x="70.4" y="192.6">GND</text>
</g>
<g font-size="1.8" fill="#0000c2">
<text x="176.3" y="99.9">LOW when</text>
<text x="179.7" y="102">NOT inserted</text>
<text x="187.2" y="99.9">SD card</text>
</g>
</svg>
